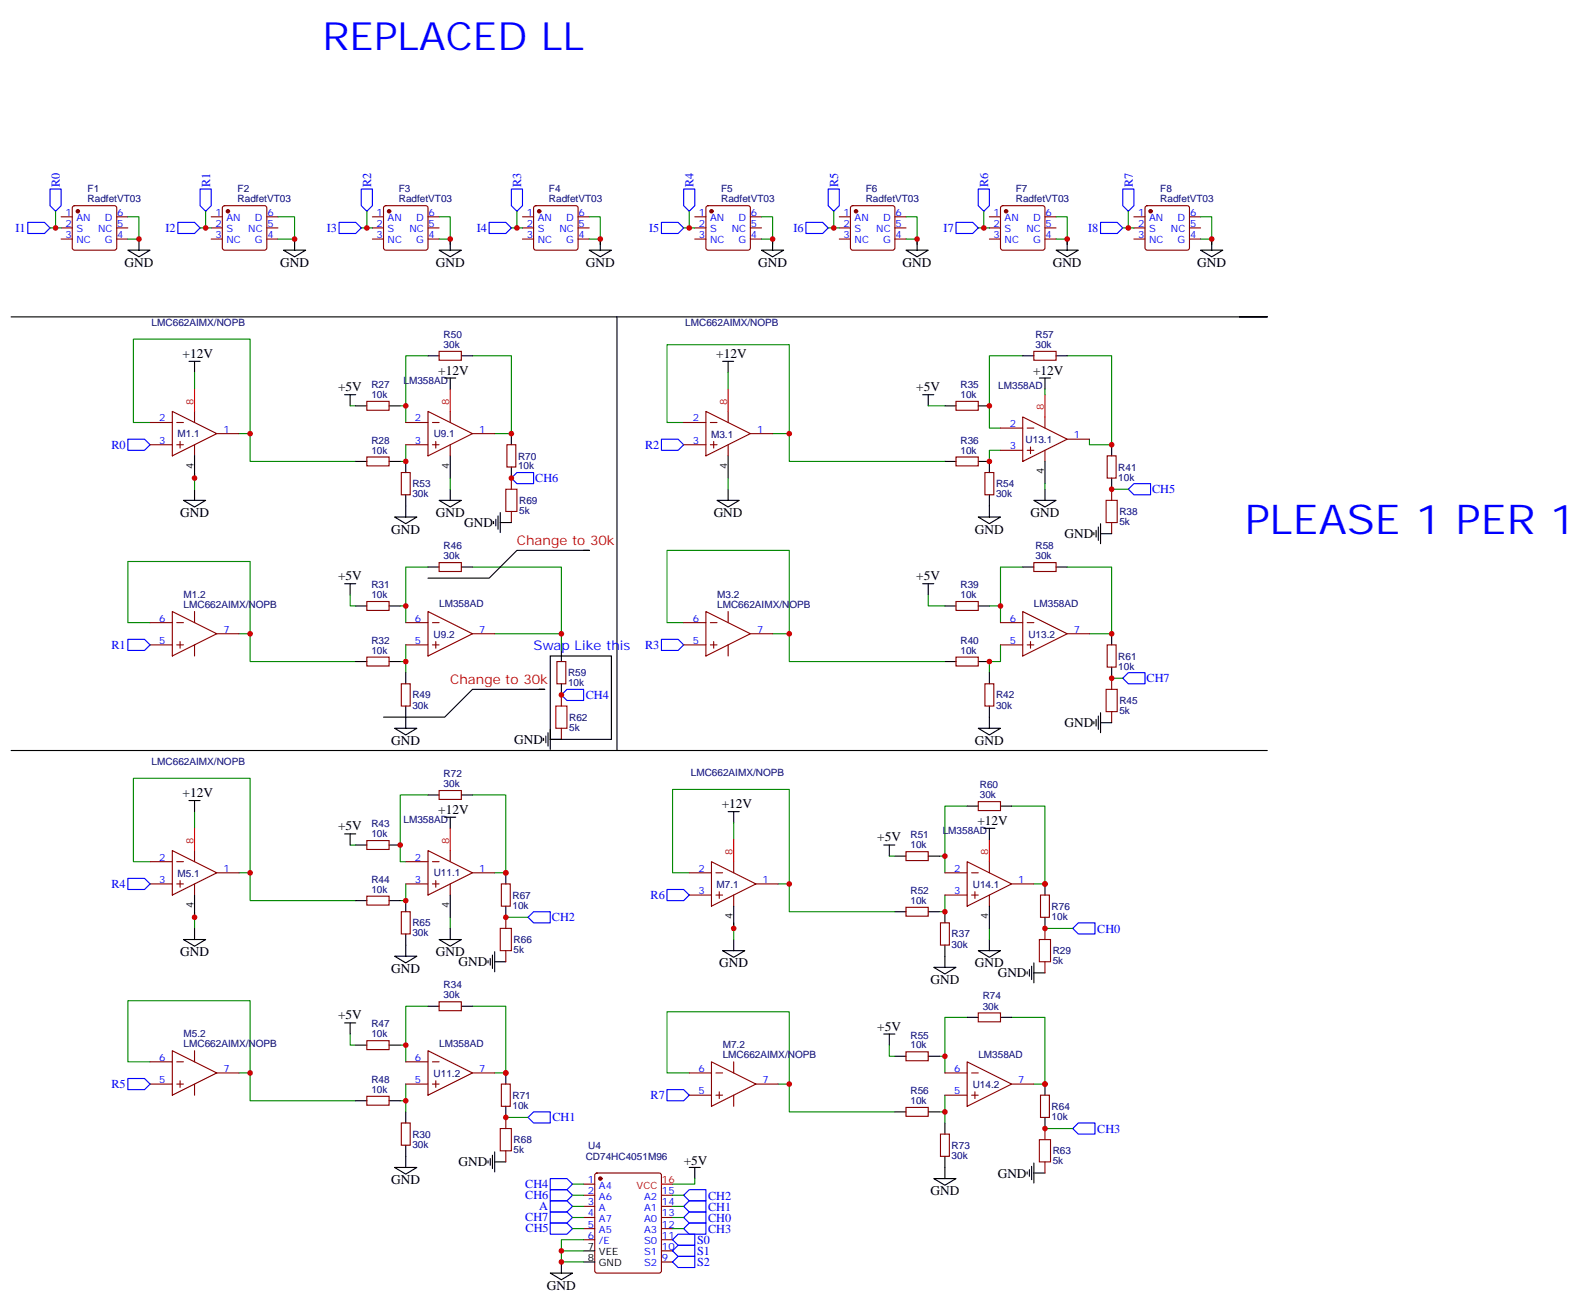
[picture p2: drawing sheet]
<svg xmlns="http://www.w3.org/2000/svg" width="505mm" height="414mm" viewBox="0 0 505 414" stroke-linecap="round" stroke-linejoin="round" font-family="sans-serif">
<g fill="none" stroke="#870000" stroke-width=".35">
<path d="M19.4 68.8h3.5M19.4 72.3h3.5M19.4 75.8h3.5M23.2 65.5l.4-.2h12.7l.5 .2 .2 .5v12.7l-.2 .5-.5 .2h-12.7l-.5-.3-.2-.4v-12.7zM37 68.8h3.6M37 72.3h3.6M37 75.8h3.6M67 68.8h3.6M67 72.3h3.6M67 75.8h3.6M70.8 65.5l.5-.2h12.7l.5 .2 .2 .5v12.7l-.3 .5-.4 .2h-12.7l-.5-.3-.2-.4v-12.7zM84.7 68.8h3.5"/>
<path d="M84.7 72.3h3.5M84.7 75.8h3.5M118.2 68.8h3.5M118.2 72.3h3.5M118.2 75.8h3.5M121.9 65.5l.5-.2h12.7l.5 .2 .2 .5v12.7l-.2 .5-.5 .2h-12.7l-.5-.3-.2-.4v-12.7zM135.8 68.8h3.5M135.8 72.3h3.5M135.8 75.8h3.5M165.8 68.8h3.5M165.8 72.3h3.5M165.8 75.8h3.5"/>
<path d="M169.6 65.5l.4-.2h12.7l.5 .2 .2 .5v12.7l-.2 .5-.5 .2h-12.7l-.5-.3-.2-.4v-12.7zM183.4 68.8h3.6M183.4 72.3h3.6M183.4 75.8h3.6M220.5 68.8h3.5M220.5 72.3h3.5M220.5 75.8h3.5M224.2 65.5l.5-.2h12.7l.5 .2 .2 .5v12.7l-.2 .5-.5 .2h-12.7l-.5-.3-.2-.4v-12.7zM238.1 68.8h3.6M238.1 72.3h3.6M238.1 75.8h3.6M266.3 68.8h3.6"/>
<path d="M266.3 72.3h3.6M266.3 75.8h3.6M270.1 65.5l.5-.2h12.7l.5 .2 .2 .5v12.7l-.2 .5-.5 .2h-12.7l-.5-.3-.2-.4v-12.7zM284 68.8h3.5M284 72.3h3.5M284 75.8h3.5M314 68.8h3.5M314 72.3h3.5M314 75.8h3.5M317.7 65.5l.5-.2h12.7l.5 .2 .2 .5v12.7l-.2 .5-.5 .2h-12.7l-.5-.3-.2-.4v-12.7zM331.6 68.8h3.5M331.6 72.3h3.5"/>
<path d="M331.6 75.8h3.5M359.8 68.8h3.6M359.8 72.3h3.6M359.8 75.8h3.6M363.6 65.5l.5-.2h12.7l.5 .2 .2 .5v12.7l-.3 .5-.4 .2h-12.7l-.5-.3-.2-.4v-12.7zM377.5 68.8h3.5M377.5 72.3h3.5M377.5 75.8h3.5M139.3 111.5h7.1v2.8h-7.1zM328.1 111.5h7v2.8h-7zM47.6 134.1h7.1M54.7 130.5l14.1 7.1-14.1 7z"/>
<path d="M56.1 134.1h2.1M61.7 130.5v3.6M68.8 137.6h7M116.4 127.4h7.1v2.8h-7.1zM128.8 134.1h7M135.8 130.5l14.1 7.1-14.1 7zM137.2 134.1h2.1M142.9 130.5v3.6M149.9 137.6h7.1M217 134.1h7M224 130.5l14.1 7.1-14.1 7zM225.4 134.1h2.1"/>
<path d="M231.1 130.5v3.6M238.1 137.6h7.1M303.4 127.4h7v2.8h-7zM317.5 135.8h7.1M324.6 132.3l14.1 7-14.1 7.1zM326 135.8h2.1M331.6 132.3v3.5M338.7 139.3h7M47.6 141.1h7.1M56.1 141.1h2.1M57.1 140.1v2.1M61.7 141.1v3.5"/>
<path d="M116.4 145h7.1v2.8h-7.1zM127.4 149.9h2.8v7.1h-2.8zM128.8 141.1h7M137.2 141.1h2.1M138.3 140.1v2.1M142.9 141.1v3.5M160.9 141.1h2.8v7.1h-2.8zM162.3 151.7v3.5M217 141.1h7M225.4 141.1h2.1M226.5 140.1v2.1M231.1 141.1v3.5"/>
<path d="M303.4 145h7v2.8h-7zM312.6 149.9h2.8v7.1h-2.8zM317.5 142.9h7.1M326 142.9h2.1M327 141.8v2.1M331.6 142.9v3.5M351.4 144.6h2.8v7.1h-2.8zM352.8 155.2v3.6M139.3 178.5h7.1v2.8h-7.1zM162.3 162.3v3.5M328.1 178.5h7v2.8h-7zM352.8 165.8v3.5"/>
<path d="M47.6 197.6h7.1M54.7 194l14.1 7.1-14.1 7zM56.1 197.6h2.1M61.7 194v3.6M116.4 190.9h7.1v2.8h-7.1zM128.8 197.6h7M135.8 194l14.1 7.1-14.1 7zM137.2 197.6h2.1M217 197.6h7M224 194l14.1 7.1-14.1 7zM225.4 197.6h2.1M231.1 194v3.6"/>
<path d="M303.4 190.9h7v2.8h-7zM317.5 197.6h7.1M324.6 194l14.1 7.1-14.1 7zM326 197.6h2.1M47.6 204.6h7.1M56.1 204.6h2.1M57.1 203.6v2.1M61.7 204.6v3.5M68.8 201.1h7M116.4 208.5h7.1v2.8h-7.1zM127.4 217h2.8v7h-2.8zM128.8 204.6h7"/>
<path d="M137.2 204.6h2.1M138.3 203.6v2.1M149.9 201.1h7.1M176.7 209.9h2.9v7.1h-2.9zM217 204.6h7M225.4 204.6h2.1M226.5 203.6v2.1M231.1 204.6v3.5M238.1 201.1h7.1M303.4 208.5h7v2.8h-7zM312.6 217h2.8v7h-2.8zM317.5 204.6h7.1"/>
<path d="M326 204.6h2.1M327 203.6v2.1M338.7 201.1h7M351.4 204.6h2.8v7.1h-2.8zM352.8 215.2v3.5M178.2 220.5v3.5M178.2 231.1v3.5M352.8 225.8v3.5M139.3 250.8h7.1v2.8h-7.1zM310.4 254.4h7.1v2.8h-7.1zM47.6 273.4h7.1M54.7 269.9l14.1 7-14.1 7.1z"/>
<path d="M56.1 273.4h2.1M57.1 279.4v2.1M61.7 269.9v3.5M68.8 276.9h7M116.4 266.7h7.1v2.8h-7.1zM128.8 273.4h7M135.8 269.9l14.1 7-14.1 7.1zM137.2 273.4h2.1M138.3 279.4v2.1M142.9 269.9v3.5M149.9 276.9h7.1M218.7 276.9h7.1"/>
<path d="M225.8 273.4l14.1 7.1-14.1 7zM227.2 276.9h2.1M232.8 273.4v3.5M287.5 270.2h7.1v2.9h-7.1zM299.9 276.9h7M306.9 273.4l14.1 7.1-14.1 7zM308.3 276.9h2.1M314 273.4v3.5M47.6 280.5h7.1M56.1 280.5h2.1M61.7 280.5v3.5M116.4 284.3h7.1v2.9h-7.1z"/>
<path d="M127.4 289.3h2.8v7h-2.8zM128.8 280.5h7M137.2 280.5h2.1M142.9 280.5v3.5M159.1 280.5h2.8v7h-2.8zM160.5 291v3.6M218.7 284h7.1M227.2 284h2.1M228.2 282.9v2.1M232.8 284v3.5M239.9 280.5h7M287.5 287.9h7.1v2.8h-7.1z"/>
<path d="M298.4 292.8h2.9v7.1h-2.9zM299.9 284h7M308.3 284h2.1M309.4 282.9v2.1M314 284v3.5M321 280.5h7.1M330.2 284h2.8v7h-2.8zM331.6 294.6v3.5M139.3 317.9h7.1v2.8h-7.1zM160.5 301.6v3.6M331.6 305.2v3.5M47.6 336.9h7.1"/>
<path d="M54.7 333.4l14.1 7-14.1 7.1zM56.1 336.9h2.1M61.7 333.4v3.5M116.4 330.2h7.1v2.8h-7.1zM128.8 336.9h7M135.8 333.4l14.1 7-14.1 7.1zM137.2 336.9h2.1M225.8 336.9l14.1 7.1-14.1 7zM232.8 336.9v3.5M287.5 333.7h7.1v2.9h-7.1zM306.9 336.9l14.1 7.1-14.1 7zM310.4 321.4h7.1v2.8h-7.1z"/>
<path d="M47.6 344h7.1M56.1 344h2.1M57.1 342.9v2.1M61.7 344v3.5M68.8 340.4h7M116.4 347.8h7.1v2.9h-7.1zM127.4 356.3h2.8v7.1h-2.8zM128.8 344h7M137.2 344h2.1M138.3 342.9v2.1M149.9 340.4h7.1M159.1 344h2.8v7h-2.8z"/>
<path d="M160.5 354.5v3.6M218.7 340.4h7.1M218.7 347.5h7.1M227.2 340.4h2.1M227.2 347.5h2.1M228.2 346.4v2.1M232.8 347.5v3.5M239.9 344h7M287.5 351.4h7.1v2.8h-7.1zM298.4 359.8h2.9v7.1h-2.9zM299.9 340.4h7M299.9 347.5h7"/>
<path d="M308.3 340.4h2.1M308.3 347.5h2.1M309.4 346.4v2.1M321 344h7.1M330.2 347.5h2.8v7h-2.8zM331.6 358.1v3.5M160.5 365.1v3.6M185.2 375.7h3.5M185.2 379.2h3.5M189 372.4l.4-.2h19.8l.6 .4 .1 30.6-.5 .7h-20l-.6-.4-.1-30.6zM209.9 379.2h3.5M331.6 368.7v3.5"/>
<path d="M185.2 382.8h3.5M185.2 386.3h3.5M185.2 389.8h3.5M185.2 393.3h3.5M209.9 382.8h3.5M209.9 386.3h3.5M209.9 389.8h3.5M209.9 393.3h3.5M209.9 396.9h3.5M209.9 400.4h3.5"/>
</g>
<g fill="#870000" stroke="#870000" stroke-width=".35">
<circle cx="24.7" cy="67" r=".53"/>
<circle cx="72.3" cy="67" r=".53"/>
<circle cx="123.5" cy="67" r=".53"/>
<circle cx="171.1" cy="67" r=".53"/>
<circle cx="225.8" cy="67" r=".53"/>
<circle cx="271.6" cy="67" r=".53"/>
<circle cx="319.3" cy="67" r=".53"/>
<circle cx="365.1" cy="67" r=".53"/>
<circle cx="190.5" cy="373.9" r=".53"/>
</g>
<g fill="none" stroke="#008700" stroke-width=".35">
<path d="M15.9 72.3h3.5M17.6 67v5.3M40.6 68.8h3.5v7h-3.5M63.5 72.3h3.5M65.3 67v5.3M88.2 68.8h5.3v7h-5.3M114.7 72.3h3.5M116.4 67v5.3M139.3 75.8h3.6v1.8M139.3 68.8h3.6v7M162.3 72.3h3.5M164 67v5.3"/>
<path d="M187 75.8h3.5v1.8M187 68.8h3.5v7M217 72.3h3.5M218.7 67v5.3M241.7 75.8h3.5v1.8M241.7 68.8h3.5v7M262.8 72.3h3.5M264.6 67v5.3M287.5 75.8h3.5v1.8M287.5 68.8h3.5v7M310.4 72.3h3.6M312.2 67v5.3"/>
<path d="M335.1 75.8h3.6v1.8M335.1 68.8h3.6v7M356.3 72.3h3.5M358.1 67v5.3M381 75.8h3.5v1.8M381 68.8h3.5v7M61.7 118.2v5.3M135.8 112.9h-7v15.9M149.9 112.9h12.4v24.7h-5.3M231.1 118.2v5.3M324.6 112.9h-10.6v22.9h3.5M338.7 112.9h14.1v28.2h-7.1v-1.8"/>
<path d="M47.6 134.1h-5.3v-26.5h37.1v30h-3.6M79.4 137.6v8.8h33.5M111.1 128.8h1.8M127 128.8h1.8v5.3M217 134.1h-5.3v-24.7h38.8v28.2h-5.3M250.5 137.6v8.8h49.4M294.6 128.8h5.3M331.6 123.5v1.7M61.7 149.9v5.3M128.8 141.1v5.3h-1.8M142.9 151.7v3.5M231.1 151.7v3.5"/>
<path d="M317.5 142.9h-3.5v3.5M331.6 153.5v1.7M352.8 155.2h5.3M135.8 179.9h-7v12.4M149.9 179.9h28.3v21.2h-21.2M324.6 179.9h-7.1v12.4M338.7 179.9h14.1v21.2h-7.1M47.6 197.6h-7v-19.4h38.8v22.9h-3.6M111.1 188.7v3.6h1.8M127 192.3h1.8v5.3M217 197.6h-5.3v-23h38.8v26.5h-5.3M294.6 188.7v3.6h5.3"/>
<path d="M314 192.3h3.5v5.3M79.4 201.1v8.8h33.5M128.8 204.6v5.3h-1.8M128.8 209.9v3.5M178.2 201.1v5.3M250.5 201.1v8.8h49.4M317.5 204.6v5.3h-3.5v3.5M352.8 215.2h3.5M61.7 257.5v5.3M135.8 252.2h-8.8v21.2h1.8M149.9 252.2h10.6v24.7h-3.5M306.9 255.8h-7v15.8"/>
<path d="M321 255.8h10.6v24.7h-3.5M47.6 273.4h-5.3v-26.5h37.1v30h-3.6M79.4 276.9v8.9h33.5M111.1 268.1h1.8M218.7 276.9h-5.3v-26.4h37.1v30h-3.6M232.8 261.1v5.2M282.2 271.6h1.8M298.1 271.6h1.8v5.3M61.7 289.3v5.3M128.8 280.5v5.3h-1.8M142.9 291v3.6M160.5 291h7.1"/>
<path d="M232.8 292.8v5.3M250.5 280.5v8.8h33.5M299.9 284v5.3h-1.8M314 294.6v3.5M331.6 294.6h8.8M135.8 319.3h-7v12.3M149.9 319.3h10.6v21.1h-3.5M47.6 336.9h-7v-19.4h38.8v22.9h-3.6M111.1 328.1v3.5h1.8M127 331.6h1.8v5.3M282.2 331.6v3.5h1.8M298.1 335.1h1.8v5.3"/>
<path d="M306.9 322.8h-7v12.3M321 322.8h10.6v21.2h-3.5M79.4 340.4v8.9h33.5M128.8 344v5.3h-1.8M128.8 349.3v3.5M160.5 354.5h7.1M218.7 340.4h-7v-19.4h38.8v23h-3.6M250.5 344v8.8h33.5M299.9 347.5v5.3h-1.8M299.9 352.8v3.5M331.6 358.1h8.8M181.7 375.7h3.5"/>
<path d="M181.7 379.2h3.5M213.4 379.2h3.6M220.5 373.9v1.8h-7.1M178.2 396.9h7M181.7 386.3h3.5M181.7 389.8h3.5M181.7 382.8h3.5M185.2 393.3h-7v7.1h7M213.4 386.3h3.6M213.4 389.8h3.6M213.4 382.8h3.6"/>
</g>
<g fill="none" stroke="#000" stroke-width=".35">
<path d="M40.6 79.4h7l-3.5 2.1zM44.1 75.8v3.6M90 79.4h7l-3.5 2.1zM93.5 75.8v3.6M139.3 79.4h7.1l-3.5 2.1zM142.9 75.8v3.6M187 79.4h7l-3.5 2.1zM190.5 75.8v3.6M241.7 79.4h7l-3.5 2.1zM245.2 75.8v3.6M287.5 79.4h7.1l-3.6 2.1zM291 75.8v3.6"/>
<path d="M335.1 79.4h7.1l-3.5 2.1zM338.7 75.8v3.6M381 79.4h7.1l-3.6 2.1zM384.5 75.8v3.6M3.5 100.5h398.7h-8.9M60 114.7h3.5M61.7 114.7v3.5M135.8 112.9h3.5M141.1 119.9h3.5M142.9 119.9v3.6M146.4 112.9h3.5M195.8 100.5v137.6"/>
<path d="M229.3 114.7h3.5M231.1 114.7v3.5M324.6 112.9h3.5M329.8 119.9h3.6M331.6 119.9v3.6M335.1 112.9h3.6M109.4 125.2h3.5M111.1 125.2v3.6M112.9 128.8h3.5M123.5 128.8h3.5M162.3 137.6v3.5M292.8 125.2h3.5"/>
<path d="M294.6 125.2v3.6M299.9 128.8h3.5M310.4 128.8h3.6M58.2 158.8h7.1l-3.6 2.1zM61.7 144.6v7.1M61.7 155.2v3.6M112.9 146.4h3.5M123.5 146.4h3.5M128.8 146.4v3.5M128.8 157v7M139.3 158.8h7.1l-3.5 2.1zM142.9 144.6v7.1"/>
<path d="M142.9 155.2v3.6M162.3 148.2v3.5M227.5 158.8h7.1l-3.5 2.1zM231.1 144.6v7.1M231.1 155.2v3.6M299.9 146.4h3.5M310.4 146.4h3.6v3.5M314 157v7M328.1 158.8h7l-3.5 2.1zM331.6 146.4v7.1M331.6 155.2v3.6M352.8 141.1v3.5"/>
<path d="M352.8 151.7v3.5M125.2 164h7.1l-3.5 2.2zM135.8 179.9h3.5M146.4 179.9h3.5M156.6 165.5v.7M157.3 164.7v2.2M158 163.7v4.2M158.7 165.8h3.6M158.7 162.6v6.4M185.2 174.6h1.8h-23l-8.8 8.8h-19.4M310.4 164h7.1l-3.5 2.2zM324.6 179.9h3.5"/>
<path d="M335.1 179.9h3.6M347.1 169v.7M347.8 168.3v2.1M348.5 167.2v4.3M349.2 166.2v6.3M349.2 169.3h3.6M109.4 185.2h3.5M111.1 185.2v3.5M112.9 192.3h3.5M123.5 192.3h3.5M292.8 185.2h3.5M294.6 185.2v3.5"/>
<path d="M299.9 192.3h3.5M310.4 192.3h3.6M112.9 209.9h3.5M123.5 209.9h3.5M128.8 213.4v3.6M171.1 218.7h1.8h-23l-8.8 8.8h-19.4M174.6 208.1h19.4v26.5h-19.4zM178.2 206.4v3.5M178.2 217v3.5M299.9 209.9h3.5M310.4 209.9h3.6M314 213.4v3.6"/>
<path d="M352.8 201.1v3.5M352.8 211.7v3.5M3.5 238.1h398.7M125.2 231.1h7.1l-3.5 2.1zM128.8 224v7.1M172.5 234.2v.8M173.2 233.5v2.2M173.9 232.5v4.2M174.6 234.6h3.6M174.6 231.4v6.4M310.4 231.1h7.1l-3.5 2.1zM314 224v7.1"/>
<path d="M347.1 229v.7M347.8 228.2v2.2M348.5 227.2v4.2M349.2 229.3h3.6M349.2 226.1v6.4M60 254h3.5M61.7 254v3.5M135.8 252.2h3.5M141.1 259.3h3.5M142.9 259.3v3.5M146.4 252.2h3.5M231.1 257.5h3.5"/>
<path d="M232.8 257.5v3.6M306.9 255.8h3.5M317.5 255.8h3.5M109.4 264.6h3.5M111.1 264.6v3.5M112.9 268.1h3.5M123.5 268.1h3.5M160.5 276.9v3.6M280.5 268.1h3.5M282.2 268.1v3.5M284 271.6h3.5M294.6 271.6h3.5"/>
<path d="M312.2 262.8h3.5M314 262.8v3.5M58.2 298.1h7.1l-3.6 2.1zM61.7 284v7M61.7 294.6v3.5M112.9 285.8h3.5M123.5 285.8h3.5M128.8 285.8v3.5M128.8 296.3v7.1M139.3 298.1h7.1l-3.5 2.1zM142.9 284v7M142.9 294.6v3.5"/>
<path d="M160.5 287.5v3.5M232.8 287.5v7.1M232.8 298.1v3.5M284 289.3h3.5M294.6 289.3h3.5M299.9 289.3v3.5M299.9 299.9v7M314 287.5v7.1M314 298.1v3.5M331.6 280.5v3.5M331.6 291v3.6M125.2 303.4h7.1l-3.5 2.1z"/>
<path d="M135.8 319.3h3.5M146.4 319.3h3.5M154.9 304.8v.7M155.6 304.1v2.1M156.3 303v4.3M157 305.2h3.5M157 302v6.3M229.3 301.6h7.1l-3.6 2.1zM296.3 306.9h7.1l-3.5 2.1zM310.4 301.6h7.1l-3.5 2.1zM326 308.3v.7M326.7 307.6v2.1"/>
<path d="M327.4 306.6v4.2M328.1 308.7h3.5M328.1 305.5v6.4M109.4 324.6h3.5M111.1 324.6v3.5M112.9 331.6h3.5M123.5 331.6h3.5M280.5 328.1h3.5M282.2 328.1v3.5M284 335.1h3.5M294.6 335.1h3.5M306.9 322.8h3.5"/>
<path d="M317.5 322.8h3.5M112.9 349.3h3.5M123.5 349.3h3.5M128.8 352.8v3.5M160.5 340.4v3.6M160.5 351v3.5M284 352.8h3.5M294.6 352.8h3.5M299.9 356.3v3.5M331.6 344v3.5M331.6 354.5v3.6M125.2 370.4h7.1l-3.5 2.1z"/>
<path d="M128.8 363.4v7M154.9 368.3v.7M155.6 367.6v2.1M156.3 366.5v4.3M157 365.5v6.3M157 368.7h3.5M218.7 370.4h3.5M220.5 370.4v3.5M296.3 373.9h7.1l-3.5 2.2zM299.9 366.9v7M326 371.8v.7M326.7 371.1v2.1"/>
<path d="M327.4 370.1v4.2M328.1 369v6.4M328.1 372.2h3.5M185.2 396.9h3.5M174.6 403.9h7.1l-3.5 2.1zM178.2 400.4v3.5M185.2 400.4h3.5"/>
</g>
<g fill="none" stroke="#00f" stroke-width=".35">
<path d="M15.9 60h3.5v5.3l-1.8 1.7-1.7-1.7zM63.5 60h3.5v5.3l-1.7 1.7-1.8-1.7zM114.7 60h3.5v5.3l-1.8 1.7-1.7-1.7zM162.3 60h3.5v5.3l-1.8 1.7-1.7-1.7zM217 60h3.5v5.3l-1.8 1.7-1.7-1.7zM262.8 60h3.5v5.3l-1.7 1.7-1.8-1.7zM310.4 60h3.6v5.3l-1.8 1.7-1.8-1.7zM356.3 60h3.5v5.3l-1.7 1.7-1.8-1.7zM8.8 70.6h5.3l1.8 1.7-1.8 1.8h-5.3zM56.4 70.6h5.3l1.8 1.7-1.8 1.8h-5.3zM107.6 70.6h5.3l1.8 1.7-1.8 1.8h-5.3zM155.2 70.6h5.3l1.8 1.7-1.8 1.8h-5.3z"/>
<path d="M209.9 70.6h5.3l1.8 1.7-1.8 1.8h-5.3zM255.8 70.6h5.3l1.7 1.7-1.7 1.8h-5.3zM303.4 70.6h5.3l1.7 1.7-1.7 1.8h-5.3zM349.2 70.6h5.3l1.8 1.7-1.8 1.8h-5.3zM40.6 139.3h5.3l1.7 1.8-1.7 1.8h-5.3zM209.9 139.3h5.3l1.8 1.8-1.8 1.8h-5.3zM164 149.9h5.3v3.6h-5.3l-1.7-1.8zM358.1 155.2l1.7-1.7h5.3v3.5h-5.3zM40.6 202.8h5.3l1.7 1.8-1.7 1.8h-5.3zM209.9 202.8h5.3l1.8 1.8-1.8 1.8h-5.3zM358.1 213.4h5.3v3.6h-5.3l-1.8-1.8zM178.2 220.5l1.7-1.8h5.3v3.6h-5.3z"/>
<path d="M40.6 278.7h5.3l1.7 1.8-1.7 1.7h-5.3zM167.6 291l1.7-1.7h5.3v3.5h-5.3zM211.7 282.2h5.3l1.7 1.8-1.7 1.8h-5.3zM342.2 292.8h5.3v3.5h-5.3l-1.8-1.7zM40.6 342.2h5.3l1.7 1.8-1.7 1.7h-5.3zM167.6 354.5l1.7-1.7h5.3v3.5h-5.3zM211.7 345.7h5.3l1.7 1.8-1.7 1.8h-5.3zM342.2 356.3h5.3v3.5h-5.3l-1.8-1.7zM174.6 373.9h5.3l1.8 1.8-1.8 1.8h-5.3zM174.6 377.5h5.3l1.8 1.7-1.8 1.8h-5.3zM217 379.2l1.7-1.7h5.3v3.5h-5.3zM174.6 388.1h5.3l1.8 1.7-1.8 1.8h-5.3z"/>
<path d="M174.6 384.5h5.3l1.8 1.8-1.8 1.8h-5.3zM174.6 381h5.3l1.8 1.8-1.8 1.7h-5.3zM213.4 393.3l1.8-1.7h5.3v3.5h-5.3zM213.4 396.9l1.8-1.8h5.3v3.5h-5.3zM215.2 398.6h5.3v3.6h-5.3l-1.8-1.8zM217 386.3l1.7-1.8h5.3v3.6h-5.3zM217 382.8l1.7-1.8h5.3v3.5h-5.3zM217 389.8l1.7-1.7h5.3v3.5h-5.3z"/>
</g>
<path d="M61.7 123.5v7M142.9 123.5v7M231.1 123.5v7M331.6 125.2v7.1M61.7 262.8v7.1M142.9 262.8v7.1M232.8 266.3v7.1M314 266.3v7.1M209.9 375.7h3.5" fill="none" stroke="#f00" stroke-width=".35"/>
<path d="M160.5 155.2h3.5v7.1h-3.5zM351 158.8h3.5v7h-3.5zM351 218.7h3.5v7.1h-3.5zM176.4 224h3.5v7.1h-3.5zM158.7 294.6h3.6v7h-3.6zM329.8 298.1h3.6v7.1h-3.6zM158.7 358.1h3.6v7h-3.6zM329.8 361.6h3.6v7.1h-3.6z" fill="none" stroke="#a10000" stroke-width=".35"/>
<g fill="#c00">
<circle cx="142.9" cy="75.8" r=".88"/>
<circle cx="190.5" cy="75.8" r=".88"/>
<circle cx="245.2" cy="75.8" r=".88"/>
<circle cx="291" cy="75.8" r=".88"/>
<circle cx="338.7" cy="75.8" r=".88"/>
<circle cx="384.5" cy="75.8" r=".88"/>
<circle cx="358.1" cy="72.3" r=".88"/>
<circle cx="312.2" cy="72.3" r=".88"/>
<circle cx="264.6" cy="72.3" r=".88"/>
<circle cx="218.7" cy="72.3" r=".88"/>
<circle cx="164" cy="72.3" r=".88"/>
<circle cx="116.4" cy="72.3" r=".88"/>
<circle cx="65.3" cy="72.3" r=".88"/>
<circle cx="17.6" cy="72.3" r=".88"/>
<circle cx="44.1" cy="75.8" r=".88"/>
<circle cx="93.5" cy="75.8" r=".88"/>
<circle cx="178.2" cy="400.4" r=".88"/>
<circle cx="178.2" cy="396.9" r=".88"/>
<circle cx="79.4" cy="137.6" r=".88"/>
<circle cx="128.8" cy="128.8" r=".88"/>
<circle cx="128.8" cy="192.3" r=".88"/>
<circle cx="128.8" cy="209.9" r=".88"/>
<circle cx="79.4" cy="201.1" r=".88"/>
<circle cx="250.5" cy="137.6" r=".88"/>
<circle cx="250.5" cy="201.1" r=".88"/>
<circle cx="317.5" cy="192.3" r=".88"/>
<circle cx="79.4" cy="340.4" r=".88"/>
<circle cx="128.8" cy="349.2" r=".88"/>
<circle cx="128.8" cy="331.6" r=".88"/>
<circle cx="79.4" cy="276.9" r=".88"/>
<circle cx="250.5" cy="280.5" r=".88"/>
<circle cx="299.9" cy="271.6" r=".88"/>
<circle cx="299.9" cy="335.1" r=".88"/>
<circle cx="299.9" cy="352.8" r=".88"/>
<circle cx="250.5" cy="344" r=".88"/>
<circle cx="61.7" cy="151.7" r=".88"/>
<circle cx="61.7" cy="291" r=".88"/>
<circle cx="232.8" cy="294.6" r=".88"/>
<circle cx="331.6" cy="280.5" r=".88"/>
<circle cx="160.5" cy="340.4" r=".88"/>
<circle cx="160.5" cy="276.9" r=".88"/>
<circle cx="331.6" cy="344" r=".88"/>
<circle cx="314" cy="128.8" r=".88"/>
<circle cx="314" cy="209.9" r=".88"/>
<circle cx="127" cy="268.1" r=".88"/>
<circle cx="178.2" cy="220.5" r=".88"/>
<circle cx="178.2" cy="201.1" r=".88"/>
<circle cx="128.8" cy="285.7" r=".88"/>
<circle cx="331.6" cy="294.6" r=".88"/>
<circle cx="160.5" cy="354.5" r=".88"/>
<circle cx="160.5" cy="291" r=".88"/>
<circle cx="162.3" cy="137.6" r=".88"/>
<circle cx="162.3" cy="151.7" r=".88"/>
<circle cx="128.8" cy="146.4" r=".88"/>
<circle cx="352.8" cy="141.1" r=".88"/>
<circle cx="352.8" cy="155.2" r=".88"/>
<circle cx="314" cy="146.4" r=".88"/>
<circle cx="352.8" cy="201.1" r=".88"/>
<circle cx="352.8" cy="215.2" r=".88"/>
<circle cx="299.9" cy="289.3" r=".88"/>
<circle cx="331.6" cy="358.1" r=".88"/>
</g>
<text font-size="13.1" fill="#00f" x="395.1" y="169.3">PLEASE 1 PER 1</text>
<text font-size="12.3" fill="#00f" x="102.3" y="15.9">REPLACED LL</text>
<g font-size="4.2">
<text x="39.5" y="84.7">GND</text>
<text x="88.9" y="84.7">GND</text>
<text x="138.3" y="84.7">GND</text>
<text x="185.9" y="84.7">GND</text>
<text x="240.6" y="84.7">GND</text>
<text x="286.5" y="84.7">GND</text>
<text x="334.1" y="84.7">GND</text>
<text x="379.9" y="84.7">GND</text>
<text x="58" y="113.6">+12V</text>
<text x="227.3" y="113.6">+12V</text>
<text x="139.1" y="118.9">+12V</text>
<text x="327.8" y="118.9">+12V</text>
<text x="107.3" y="124.1">+5V</text>
<text x="290.7" y="124.1">+5V</text>
<text x="57.1" y="164">GND</text>
<text x="138.3" y="164">GND</text>
<text x="147.3" y="167.2">GND</text>
<text x="226.5" y="164">GND</text>
<text x="327" y="164">GND</text>
<text x="124.2" y="169.3">GND</text>
<text x="309.4" y="169.3">GND</text>
<text x="337.8" y="170.8">GND</text>
<text x="107.3" y="184.1">+5V</text>
<text x="290.7" y="184.1">+5V</text>
<text x="337.8" y="230.7">GND</text>
<text x="124.2" y="236.4">GND</text>
<text x="163.2" y="236">GND</text>
<text x="309.4" y="236.4">GND</text>
<text x="58" y="252.9">+12V</text>
<text x="229.1" y="256.4">+12V</text>
<text x="107.3" y="263.5">+5V</text>
<text x="139.1" y="258.2">+12V</text>
<text x="310.2" y="261.7">+12V</text>
<text x="278.4" y="267">+5V</text>
<text x="57.1" y="303.4">GND</text>
<text x="138.3" y="303.4">GND</text>
<text x="124.2" y="308.7">GND</text>
<text x="145.5" y="306.6">GND</text>
<text x="228.2" y="306.9">GND</text>
<text x="309.4" y="306.9">GND</text>
<text x="316.6" y="310.1">GND</text>
<text x="295.3" y="312.2">GND</text>
<text x="107.3" y="323.4">+5V</text>
<text x="278.4" y="327">+5V</text>
<text x="145.5" y="370.1">GND</text>
<text x="217" y="369.7">+5V</text>
<text x="124.2" y="375.7">GND</text>
<text x="316.6" y="373.6">GND</text>
<text x="295.3" y="379.2">GND</text>
<text x="173.6" y="409.2">GND</text>
</g>
<g font-size="4.2" fill="#f00">
<text x="164" y="172.9">Change to 30k</text>
<text x="142.9" y="217">Change to 30k</text>
</g>
<text font-size="4.2" fill="#00f" x="169.3" y="206.4">Swap Like this</text>
<g font-size="3.9" fill="#00f">
<text x="19" y="59.3" transform="rotate(-90 19 59.3)">R0</text>
<text x="66.7" y="59.3" transform="rotate(-90 66.7 59.3)">R1</text>
<text x="117.8" y="59.3" transform="rotate(-90 117.8 59.3)">R2</text>
<text x="165.4" y="59.3" transform="rotate(-90 165.4 59.3)">R3</text>
<text x="220.1" y="59.3" transform="rotate(-90 220.1 59.3)">R4</text>
<text x="266" y="59.3" transform="rotate(-90 266 59.3)">R5</text>
<text x="313.6" y="59.3" transform="rotate(-90 313.6 59.3)">R6</text>
<text x="359.5" y="59.3" transform="rotate(-90 359.5 59.3)">R7</text>
<text x="4.9" y="73.6">I1</text>
<text x="52.5" y="73.6">I2</text>
<text x="103.7" y="73.6">I3</text>
<text x="151.3" y="73.6">I4</text>
<text x="206" y="73.6">I5</text>
<text x="251.8" y="73.6">I6</text>
<text x="299.5" y="73.6">I7</text>
<text x="345.3" y="73.6">I8</text>
<text x="35.4" y="142.3">R0</text>
<text x="204.7" y="142.4">R2</text>
<text x="169.8" y="153">CH6</text>
<text x="365.6" y="156.5">CH5</text>
<text x="35.4" y="205.8">R1</text>
<text x="204.7" y="205.9">R3</text>
<text x="185.9" y="221.7">CH4</text>
<text x="363.9" y="216.5">CH7</text>
<text x="35.4" y="281.7">R4</text>
<text x="206.5" y="285.2">R6</text>
<text x="175.1" y="292.3">CH2</text>
<text x="348.2" y="296">CH0</text>
<text x="35.4" y="345.2">R5</text>
<text x="206.5" y="348.7">R7</text>
<text x="175.3" y="355.8">CH1</text>
<text x="348.2" y="359.3">CH3</text>
<text x="166.7" y="376.8">CH4</text>
<text x="166.7" y="380.3">CH6</text>
<text x="224.7" y="380.6">CH2</text>
<text x="166.7" y="387.4">CH7</text>
<text x="171.1" y="384">A</text>
<text x="224.7" y="387.7">CH0</text>
<text x="224.7" y="384.2">CH1</text>
<text x="166.8" y="390.9">CH5</text>
<text x="221.2" y="394.7">S0</text>
<text x="224.7" y="391.2">CH3</text>
<text x="221.2" y="398.2">S1</text>
<text x="221.2" y="401.7">S2</text>
</g>
<g font-size="3.2" fill="#000080">
<text x="27.8" y="64">RadfetVT03</text>
<text x="27.8" y="60.9">F1</text>
<text x="75.4" y="64">RadfetVT03</text>
<text x="75.4" y="60.9">F2</text>
<text x="126.6" y="64">RadfetVT03</text>
<text x="126.6" y="60.9">F3</text>
<text x="174.2" y="64">RadfetVT03</text>
<text x="174.2" y="61.1">F4</text>
<text x="228.9" y="64">RadfetVT03</text>
<text x="228.9" y="60.9">F5</text>
<text x="274.7" y="64">RadfetVT03</text>
<text x="274.7" y="60.9">F6</text>
<text x="322.4" y="64">RadfetVT03</text>
<text x="322.4" y="60.9">F7</text>
<text x="368.2" y="64">RadfetVT03</text>
<text x="368.2" y="60.9">F8</text>
<text x="48.1" y="103.5">LMC662AIMX/NOPB</text>
<text x="140.8" y="107.2">R50</text>
<text x="217.5" y="103.5">LMC662AIMX/NOPB</text>
<text x="328.6" y="107.2">R57</text>
<text x="140.8" y="110.4">30k</text>
<text x="328.6" y="110.4">30k</text>
<text x="117.8" y="123.2">R27</text>
<text x="128.1" y="121.7">LM358AD</text>
<text x="304.8" y="123.2">R35</text>
<text x="316.8" y="123.5">LM358AD</text>
<text x="117.8" y="126.3">10k</text>
<text x="304.8" y="126.3">10k</text>
<text x="56.3" y="138.8">M1.1</text>
<text x="117.8" y="143.9">10k</text>
<text x="117.8" y="140.8">R28</text>
<text x="137.6" y="138.7">U9.1</text>
<text x="225.6" y="138.8">M3.1</text>
<text x="304.8" y="143.9">10k</text>
<text x="304.8" y="140.8">R36</text>
<text x="325.5" y="140.5">U13.1</text>
<text x="164.4" y="148.9">10k</text>
<text x="164.4" y="145.8">R70</text>
<text x="354.9" y="149.3">R41</text>
<text x="130.9" y="154.6">R53</text>
<text x="316.1" y="154.6">R54</text>
<text x="354.9" y="152.5">10k</text>
<text x="130.9" y="157.8">30k</text>
<text x="164.7" y="159.9">R69</text>
<text x="316.1" y="157.8">30k</text>
<text x="164.7" y="163.1">5k</text>
<text x="355.2" y="166.6">5k</text>
<text x="355.2" y="163.5">R38</text>
<text x="140.8" y="177.4">30k</text>
<text x="140.8" y="174.2">R46</text>
<text x="328.6" y="177.4">30k</text>
<text x="328.6" y="174.3">R58</text>
<text x="58.3" y="189.8">M1.2</text>
<text x="117.8" y="189.8">10k</text>
<text x="117.8" y="186.7">R31</text>
<text x="227.6" y="189.8">M3.2</text>
<text x="304.8" y="189.8">10k</text>
<text x="304.8" y="186.7">R39</text>
<text x="58.3" y="192.9">LMC662AIMX/NOPB</text>
<text x="139.4" y="192.7">LM358AD</text>
<text x="227.6" y="192.9">LMC662AIMX/NOPB</text>
<text x="328.1" y="192.7">LM358AD</text>
<text x="137.6" y="202.3">U9.2</text>
<text x="326.3" y="202.3">U13.2</text>
<text x="117.8" y="207.4">10k</text>
<text x="117.8" y="204.3">R32</text>
<text x="304.8" y="207.4">10k</text>
<text x="304.8" y="204.3">R40</text>
<text x="354.9" y="209.3">R61</text>
<text x="180.3" y="214.5">R59</text>
<text x="354.9" y="212.4">10k</text>
<text x="130.9" y="221.6">R49</text>
<text x="180.3" y="217.8">10k</text>
<text x="316.1" y="221.6">R42</text>
<text x="130.9" y="224.8">30k</text>
<text x="316.1" y="224.8">30k</text>
<text x="355.2" y="226.6">5k</text>
<text x="355.2" y="223.4">R45</text>
<text x="180.6" y="231.9">5k</text>
<text x="180.6" y="228.7">R62</text>
<text x="48.1" y="242.8">LMC662AIMX/NOPB</text>
<text x="140.8" y="249.8">30k</text>
<text x="140.8" y="246.6">R72</text>
<text x="219.2" y="246.4">LMC662AIMX/NOPB</text>
<text x="311" y="250.1">R60</text>
<text x="311" y="253.3">30k</text>
<text x="117.8" y="262.5">R43</text>
<text x="128.1" y="261.1">LM358AD</text>
<text x="117.8" y="265.6">10k</text>
<text x="288.9" y="269.2">10k</text>
<text x="288.9" y="266">R51</text>
<text x="299.2" y="264.6">LM358AD</text>
<text x="56.3" y="278.1">M5.1</text>
<text x="117.8" y="280.1">R44</text>
<text x="137.6" y="278.1">U11.1</text>
<text x="227.4" y="281.6">M7.1</text>
<text x="308.7" y="281.6">U14.1</text>
<text x="117.8" y="283.3">10k</text>
<text x="162.6" y="285.2">R67</text>
<text x="288.9" y="286.8">10k</text>
<text x="288.9" y="283.7">R52</text>
<text x="130.9" y="293.9">R65</text>
<text x="162.6" y="288.3">10k</text>
<text x="333.7" y="291.8">10k</text>
<text x="333.7" y="288.7">R76</text>
<text x="130.9" y="297.1">30k</text>
<text x="163" y="299.3">R66</text>
<text x="302" y="297.4">R37</text>
<text x="163" y="302.4">5k</text>
<text x="302" y="300.7">30k</text>
<text x="334.1" y="305.9">5k</text>
<text x="334.1" y="302.8">R29</text>
<text x="140.8" y="316.8">30k</text>
<text x="140.8" y="313.6">R34</text>
<text x="311.9" y="317.1">R74</text>
<text x="311.9" y="320.3">30k</text>
<text x="58.3" y="329.1">M5.2</text>
<text x="117.8" y="329.1">10k</text>
<text x="117.8" y="326">R47</text>
<text x="288.9" y="329.5">R55</text>
<text x="58.3" y="332.2">LMC662AIMX/NOPB</text>
<text x="139.4" y="332">LM358AD</text>
<text x="229.4" y="335.7">LMC662AIMX/NOPB</text>
<text x="229.4" y="332.6">M7.2</text>
<text x="288.9" y="332.7">10k</text>
<text x="310.5" y="335.6">LM358AD</text>
<text x="137.6" y="341.7">U11.2</text>
<text x="117.8" y="346.8">10k</text>
<text x="117.8" y="343.6">R48</text>
<text x="288.9" y="347.2">R56</text>
<text x="308.7" y="345.2">U14.2</text>
<text x="162.6" y="351.8">10k</text>
<text x="162.6" y="348.7">R71</text>
<text x="288.9" y="350.3">10k</text>
<text x="333.7" y="352.2">R64</text>
<text x="333.7" y="355.3">10k</text>
<text x="130.9" y="364.2">30k</text>
<text x="130.9" y="360.9">R30</text>
<text x="163" y="365.9">5k</text>
<text x="163" y="362.8">R68</text>
<text x="186.6" y="364.6">U4</text>
<text x="302" y="364.5">R73</text>
<text x="185.9" y="368.1">CD74HC4051M96</text>
<text x="302" y="367.7">30k</text>
<text x="334.1" y="369.4">5k</text>
<text x="334.1" y="366.3">R63</text>
</g>
<g font-size="3.2" fill="#00f">
<text x="20.7" y="68.4">1</text>
<text x="20.7" y="72">2</text>
<text x="24.2" y="70.2">AN</text>
<text x="33.3" y="70.2">D</text>
<text x="37.2" y="72">5</text>
<text x="37.2" y="68.4">6</text>
<text x="68.4" y="68.4">1</text>
<text x="68.4" y="72">2</text>
<text x="71.9" y="70.2">AN</text>
<text x="80.9" y="70.2">D</text>
<text x="84.8" y="72">5</text>
<text x="84.8" y="68.4">6</text>
<text x="119.5" y="68.4">1</text>
<text x="119.5" y="72">2</text>
<text x="123" y="70.2">AN</text>
<text x="132.1" y="70.2">D</text>
<text x="136" y="72">5</text>
<text x="136" y="68.4">6</text>
<text x="167.1" y="68.4">1</text>
<text x="167.1" y="72">2</text>
<text x="170.6" y="70.2">AN</text>
<text x="179.7" y="70.2">D</text>
<text x="183.6" y="72">5</text>
<text x="183.6" y="68.4">6</text>
<text x="221.8" y="68.4">1</text>
<text x="221.8" y="72">2</text>
<text x="225.3" y="70.2">AN</text>
<text x="234.4" y="70.2">D</text>
<text x="238.3" y="72">5</text>
<text x="238.3" y="68.4">6</text>
<text x="267.7" y="68.4">1</text>
<text x="267.7" y="72">2</text>
<text x="271.2" y="70.2">AN</text>
<text x="280.2" y="70.2">D</text>
<text x="284.2" y="72">5</text>
<text x="284.2" y="68.4">6</text>
<text x="315.3" y="68.4">1</text>
<text x="315.3" y="72">2</text>
<text x="318.8" y="70.2">AN</text>
<text x="327.9" y="70.2">D</text>
<text x="331.8" y="72">5</text>
<text x="331.8" y="68.4">6</text>
<text x="361.2" y="68.4">1</text>
<text x="361.2" y="72">2</text>
<text x="364.7" y="70.2">AN</text>
<text x="373.7" y="70.2">D</text>
<text x="377.6" y="72">5</text>
<text x="377.6" y="68.4">6</text>
<text x="20.7" y="75.5">3</text>
<text x="24.2" y="73.7">S</text>
<text x="24.2" y="77.3">NC</text>
<text x="31.1" y="73.7">NC</text>
<text x="33.3" y="77.3">G</text>
<text x="37.2" y="75.5">4</text>
<text x="68.4" y="75.5">3</text>
<text x="71.9" y="73.7">S</text>
<text x="71.9" y="77.3">NC</text>
<text x="78.8" y="73.7">NC</text>
<text x="80.9" y="77.3">G</text>
<text x="84.8" y="75.5">4</text>
<text x="119.5" y="75.5">3</text>
<text x="123" y="73.7">S</text>
<text x="123" y="77.3">NC</text>
<text x="129.9" y="73.7">NC</text>
<text x="132.1" y="77.3">G</text>
<text x="136" y="75.5">4</text>
<text x="167.1" y="75.5">3</text>
<text x="170.6" y="73.7">S</text>
<text x="170.6" y="77.3">NC</text>
<text x="177.5" y="73.7">NC</text>
<text x="179.7" y="77.3">G</text>
<text x="183.6" y="75.5">4</text>
<text x="221.8" y="75.5">3</text>
<text x="225.3" y="73.7">S</text>
<text x="225.3" y="77.3">NC</text>
<text x="232.2" y="73.7">NC</text>
<text x="234.4" y="77.3">G</text>
<text x="238.3" y="75.5">4</text>
<text x="267.7" y="75.5">3</text>
<text x="271.2" y="73.7">S</text>
<text x="271.2" y="77.3">NC</text>
<text x="278.1" y="73.7">NC</text>
<text x="280.2" y="77.3">G</text>
<text x="284.2" y="75.5">4</text>
<text x="315.3" y="75.5">3</text>
<text x="318.8" y="73.7">S</text>
<text x="318.8" y="77.3">NC</text>
<text x="325.7" y="73.7">NC</text>
<text x="327.8" y="77.3">G</text>
<text x="331.8" y="75.5">4</text>
<text x="361.2" y="75.5">3</text>
<text x="364.7" y="73.7">S</text>
<text x="364.7" y="77.3">NC</text>
<text x="371.6" y="73.7">NC</text>
<text x="373.7" y="77.3">G</text>
<text x="377.6" y="75.5">4</text>
<text x="50.5" y="133.7">2</text>
<text x="70.9" y="137.2">1</text>
<text x="131.7" y="133.7">2</text>
<text x="152" y="137.2">1</text>
<text x="219.9" y="133.7">2</text>
<text x="240.2" y="137.2">1</text>
<text x="320.4" y="135.5">2</text>
<text x="50.5" y="140.8">3</text>
<text x="131.7" y="140.8">3</text>
<text x="219.9" y="140.8">3</text>
<text x="320.4" y="142.5">3</text>
<text x="340.8" y="139">1</text>
<text x="50.5" y="197.2">6</text>
<text x="131.7" y="197.2">6</text>
<text x="219.9" y="197.2">6</text>
<text x="320.4" y="197.2">6</text>
<text x="70.9" y="200.7">7</text>
<text x="152" y="200.7">7</text>
<text x="240.2" y="200.7">7</text>
<text x="340.8" y="200.7">7</text>
<text x="50.5" y="204.3">5</text>
<text x="131.7" y="204.3">5</text>
<text x="219.9" y="204.3">5</text>
<text x="320.4" y="204.3">5</text>
<text x="50.5" y="273.1">2</text>
<text x="131.7" y="273.1">2</text>
<text x="50.5" y="280.1">3</text>
<text x="70.9" y="276.6">1</text>
<text x="131.7" y="280.1">3</text>
<text x="152" y="276.6">1</text>
<text x="221.6" y="276.6">2</text>
<text x="242" y="280.1">1</text>
<text x="302.8" y="276.6">2</text>
<text x="323.1" y="280.1">1</text>
<text x="221.6" y="283.6">3</text>
<text x="302.8" y="283.6">3</text>
<text x="50.5" y="336.6">6</text>
<text x="70.9" y="340.1">7</text>
<text x="131.7" y="336.6">6</text>
<text x="152" y="340.1">7</text>
<text x="221.6" y="340.1">6</text>
<text x="302.8" y="340.1">6</text>
<text x="50.5" y="343.6">5</text>
<text x="131.7" y="343.6">5</text>
<text x="221.6" y="347.1">5</text>
<text x="242" y="343.6">7</text>
<text x="302.8" y="347.1">5</text>
<text x="323.1" y="343.6">7</text>
<text x="186.5" y="375.4">1</text>
<text x="190" y="377.1">A4</text>
<text x="186.5" y="378.9">2</text>
<text x="186.5" y="382.4">3</text>
<text x="190" y="380.6">A6</text>
<text x="204.4" y="380.6">A2</text>
<text x="210.1" y="382.4">14</text>
<text x="210.1" y="378.9">15</text>
<text x="186.5" y="385.9">4</text>
<text x="186.5" y="389.5">5</text>
<text x="190" y="384.2">A</text>
<text x="190" y="387.7">A7</text>
<text x="204.4" y="387.7">A0</text>
<text x="204.4" y="384.2">A1</text>
<text x="210.1" y="389.5">12</text>
<text x="210.1" y="385.9">13</text>
<text x="186.5" y="393">6</text>
<text x="190" y="391.2">A5</text>
<text x="190" y="394.8">/E</text>
<text x="204.4" y="394.8">S0</text>
<text x="204.4" y="391.2">A3</text>
<text x="210.1" y="393">11</text>
<text x="204.4" y="401.8">S2</text>
<text x="204.4" y="398.3">S1</text>
<text x="210.1" y="400.1">9</text>
<text x="210.1" y="396.5">10</text>
</g>
<g font-size="3.2" fill="#f00">
<text x="61.4" y="128.4" transform="rotate(-90 61.4 128.4)">8</text>
<text x="142.5" y="128.4" transform="rotate(-90 142.5 128.4)">8</text>
<text x="230.7" y="128.4" transform="rotate(-90 230.7 128.4)">8</text>
<text x="331.3" y="130.2" transform="rotate(-90 331.3 130.2)">8</text>
<text x="61.4" y="267.8" transform="rotate(-90 61.4 267.8)">8</text>
<text x="142.5" y="267.8" transform="rotate(-90 142.5 267.8)">8</text>
<text x="232.5" y="271.3" transform="rotate(-90 232.5 271.3)">8</text>
<text x="313.6" y="271.3" transform="rotate(-90 313.6 271.3)">8</text>
<text x="202" y="377.1">VCC</text>
<text x="210.1" y="375.4">16</text>
</g>
<g font-size="3.2">
<text x="61.4" y="148.8" transform="rotate(-90 61.4 148.8)">4</text>
<text x="142.5" y="148.8" transform="rotate(-90 142.5 148.8)">4</text>
<text x="230.7" y="148.8" transform="rotate(-90 230.7 148.8)">4</text>
<text x="331.3" y="150.5" transform="rotate(-90 331.3 150.5)">4</text>
<text x="61.4" y="288.1" transform="rotate(-90 61.4 288.1)">4</text>
<text x="142.5" y="288.1" transform="rotate(-90 142.5 288.1)">4</text>
<text x="232.5" y="291.6" transform="rotate(-90 232.5 291.6)">4</text>
<text x="313.6" y="291.6" transform="rotate(-90 313.6 291.6)">4</text>
<text x="186.5" y="396.5">7</text>
<text x="186.5" y="400.1">8</text>
<text x="190" y="398.3">VEE</text>
<text x="190" y="401.8">GND</text>
</g>
</svg>
